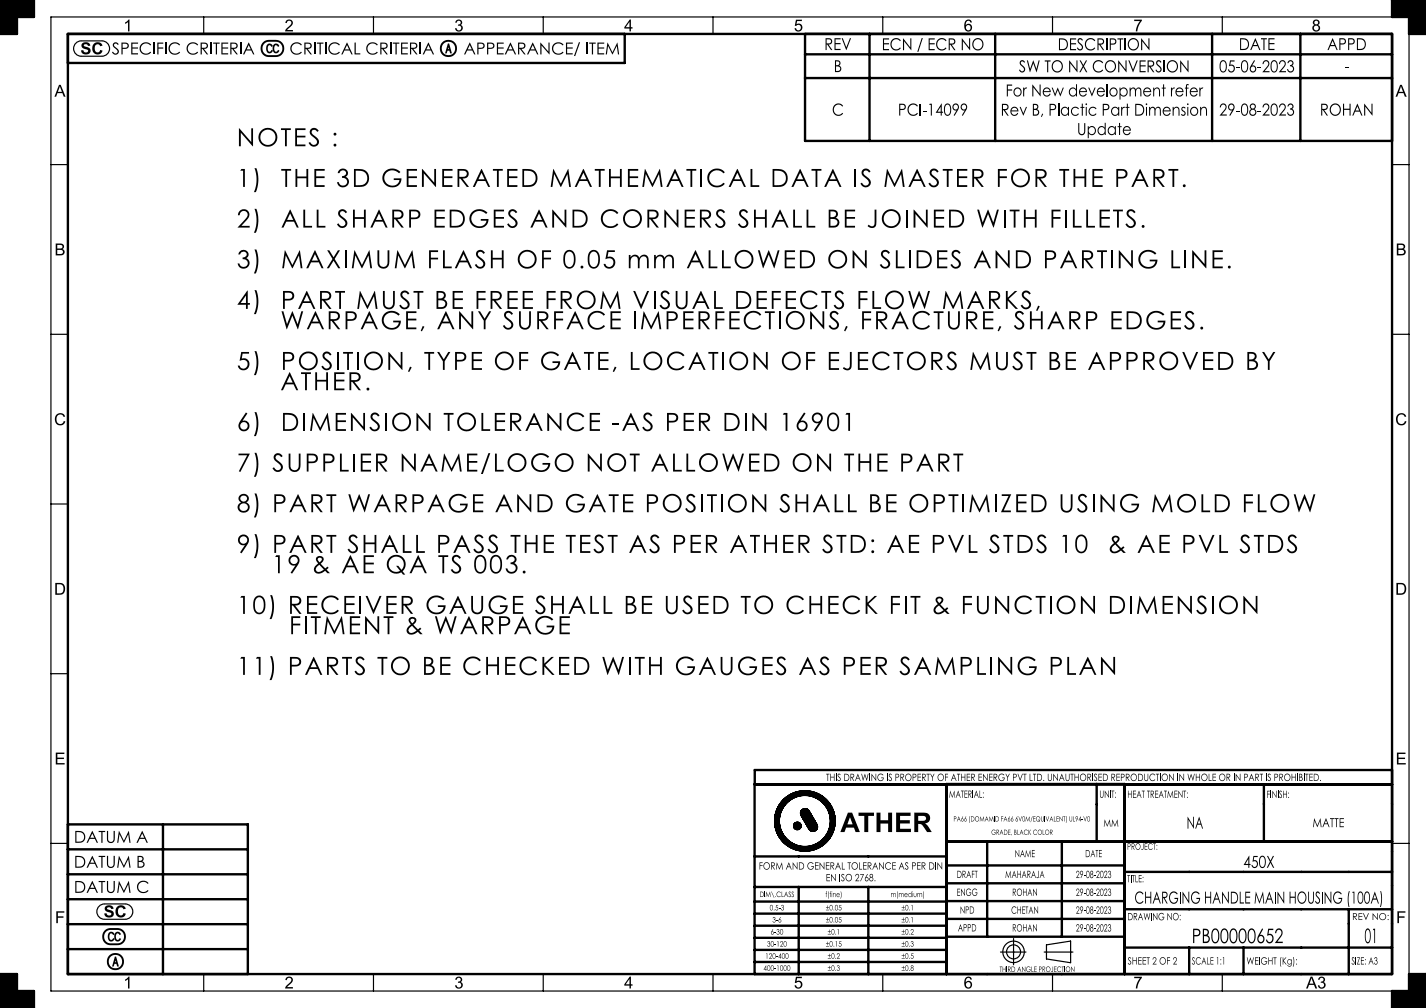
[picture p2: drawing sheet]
<svg xmlns="http://www.w3.org/2000/svg" width="420mm" height="297mm" viewBox="0 0 420 297" stroke-linecap="round" stroke-linejoin="round" font-family="sans-serif">
<g fill="none" stroke="#000" stroke-width=".35">
<path d="M0 10h5M0 9.9h5M0 9.8h5M0 9.7h5M0 9.6h5M0 9.5h5M0 9.4h5M0 9.3h5M0 9.2h5M0 9.1h5M0 9h5M0 8.9h5"/>
<path d="M0 8.8h5M0 8.7h5M0 8.6h5M0 8.5h5M0 8.4h5M0 8.3h5M0 8.2h5M0 8.1h5M0 8h5M0 7.9h5M0 7.8h5M0 7.7h5"/>
<path d="M0 7.6h5M0 7.5h5M0 7.4h5M0 7.3h5M0 7.2h5M0 7.1h5M0 7h5M0 6.9h5M0 6.8h5M0 6.7h5M0 6.6h5M0 6.5h5"/>
<path d="M0 6.4h5M0 6.3h5M0 6.2h5M0 6.1h5M0 6h5M0 5.9h5M0 5.8h5M0 5.7h5M0 5.6h5M0 5.5h5M0 5.4h5M0 5.3h5"/>
<path d="M0 5.2h5M0 5.1h5M0 5h5M0 4.9h10M0 4.8h10M0 4.7h10M0 4.6h10M0 4.5h10M0 4.4h10M0 4.3h10M0 4.2h10M0 4.1h10"/>
<path d="M0 4h10M0 3.9h10M0 3.8h10M0 3.7h10M0 3.6h10M0 3.5h10M0 3.4h10M0 3.3h10M0 3.2h10M0 3.1h10M0 3h10M0 2.9h10"/>
<path d="M0 2.8h10M0 2.7h10M0 2.6h10M0 2.5h10M0 2.4h10M0 2.3h10M0 2.2h10M0 2.1h10M0 2h10M0 1.9h10M0 1.8h10M0 1.7h10"/>
<path d="M0 1.6h10M0 1.5h10M0 1.4h10M0 1.3h10M0 1.2h10M0 1.1h10M0 1h10M0 .9h10M0 .8h10M0 .7h10M0 .6h10M0 .5h10"/>
<path d="M0 .4h10M0 .3h10M0 .2h10M0 .1h10M0 0h10M22.3 12.7l1-.6 .6-.1h6.1a2.26 2.26 0 0 1 2.3 2.3 2.26 2.26 0 0 1-2.3 2.3h-6.1a2.26 2.26 0 0 1-2-1.4 2.26 2.26 0 0 1 .4-2.5zM45.4 12.5v3.5M48.8 12.5v3.5M60 5v5M62.1 12.5v3.5M70.9 12.5v3.5M92.7 12.5v3.5"/>
<path d="M95.9 12.5v3.5M110 5v5M115.1 12.5v3.5M123.8 12.5v3.5M160 5v5M172.9 12.5v3.5M210 5v5M260 5v5M310 5v5M360 5v5M410 4.9h10M410 4.8h10"/>
<path d="M410 4.7h10M410 4.6h10M410 4.5h10M410 4.4h10M410 4.3h10M410 4.2h10M410 4.1h10M410 4h10M410 3.9h10M410 3.8h10M410 3.7h10M410 3.6h10"/>
<path d="M410 3.5h10M410 3.4h10M410 3.3h10M410 3.2h10M410 3.1h10M410 3h10M410 2.9h10M410 2.8h10M410 2.7h10M410 2.6h10M410 2.5h10M410 2.4h10"/>
<path d="M410 2.3h10M410 2.2h10M410 2.1h10M410 2h10M410 1.9h10M410 1.8h10M410 1.7h10M410 1.6h10M410 1.5h10M410 1.4h10M410 1.3h10M410 1.2h10"/>
<path d="M410 1.1h10M410 1h10M410 .9h10M410 .8h10M410 .7h10M410 .6h10M410 .5h10M410 .4h10M410 .3h10M410 .2h10M410 .1h10M410 0h10"/>
<path d="M415 10h5M415 9.9h5M415 9.8h5M415 9.7h5M415 9.6h5M415 9.5h5M415 9.4h5M415 9.3h5M415 9.2h5M415 9.1h5M415 9h5M415 8.9h5"/>
<path d="M415 8.8h5M415 8.7h5M415 8.6h5M415 8.5h5M415 8.4h5M415 8.3h5M415 8.2h5M415 8.1h5M415 8h5M415 7.9h5M415 7.8h5M415 7.7h5"/>
<path d="M415 7.6h5M415 7.5h5M415 7.4h5M415 7.3h5M415 7.2h5M415 7.1h5M415 7h5M415 6.9h5M415 6.8h5M415 6.7h5M415 6.6h5M415 6.5h5"/>
<path d="M415 6.4h5M415 6.3h5M415 6.2h5M415 6.1h5M415 6h5M415 5.9h5M415 5.8h5M415 5.7h5M415 5.6h5M415 5.5h5M415 5.4h5M415 5.3h5"/>
<path d="M415 5.2h5M415 5.1h5M415 5h5M415 5v287M420 5h-405v287h405M15 48.5h5M410 48.5h5M15 98.5h5M410 98.5h5M15 148.5h5M15 198.5h5M228.4 239.9h1.4"/>
<path d="M228.4 239.6h1.5M228.5 239.3h1.5M228.6 239h1.5M228.7 238.7h1.5M228.8 238.4h1.6M228.9 238.2h1.6M229.1 237.9h1.6M229.2 237.6h1.7M229.4 237.3h1.7M229.6 237h1.7M229.8 236.7h1.8M229.8 239.9l-1.5 .1"/>
<path d="M229.8 239.8l-1.4 .1M229.9 239.7l-1.5 .1M229.9 239.6l-1.5 .1M229.9 239.5l-1.5 .1M230 239.4l-1.5 .1M230 239.3l-1.5 .1M230 236.4h1.9M230 239.2l-1.5 .1M230.1 239.1l-1.5 .1M230.1 239.1h-1.5M230.2 238.9l-1.6 .1M230.2 236.2h1.9"/>
<path d="M230.2 238.8l-1.5 .1M230.2 238.8h-1.5M230.3 238.6l-1.6 .1M230.3 238.5l-1.5 .1M230.4 238.5h-1.6M230.4 235.9h2.1M230.4 238.3l-1.5 .1M230.5 238.2l-1.6 .1M230.6 238.1l-1.6 .1M230.6 238l-1.6 .1M230.7 238h-1.7M230.7 235.6h2.2"/>
<path d="M230.7 237.8l-1.6 .1M230.8 237.7l-1.7 .1M230.9 237.7h-1.7M230.9 237.5l-1.6 .1M231 237.4l-1.7 .1M231 235.3h2.4M231.1 237.4h-1.8M231.2 237.2l-1.8 .1M231.2 237.1l-1.7 .1M231.3 237.1h-1.8M231.4 235h2.6M231.4 236.9l-1.8 .1"/>
<path d="M231.5 236.9h-1.8M231.6 236.8h-1.9M231.7 236.6l-1.9 .1M231.7 234.7h3.1M231.8 236.6h-1.9M231.9 236.5h-2M232 236.3l-2 .1M232 234.5h3.6M232.1 236.3h-2M232.2 234.4h9.7M232.2 236.1l-2 .1M232.3 236l-2 .1"/>
<path d="M232.4 234.3h9.4M232.4 236h-2M232.5 234.2h9.1M232.6 234.2h9M232.6 235.8l-2.1 .1M232.7 234.1h8.7M232.7 235.8h-2.2M232.9 235.7h-2.3M232.9 234h8.4M233 233.9h8.1M233 235.5l-2.3 .1M233.1 233.9h7.9"/>
<path d="M233.2 235.5h-2.4M233.3 233.8h7.5M233.3 235.4h-2.4M233.5 233.7h7.1M233.6 235.2l-2.5 .1M233.7 233.6h6.7M233.7 235.2h-2.5M233.8 233.6h6.5M233.9 235.1h-2.6M234 233.5h6.1M234.2 234.9l-2.8 .1M234.2 233.4h5.7"/>
<path d="M234.4 234.9h-2.9M234.5 233.3h5.1M234.6 234.8h-3M234.7 233.3h4.8M235 233.2h4.1M235.1 234.7h-3.3M235.4 233.1h3.3M235.4 234.6h-3.5M235.8 239.6h2.9M235.8 239.7h3M235.8 239.5h2.9M235.8 239.5h2.8"/>
<path d="M235.8 239.8h3M235.8 239.4h2.8M235.8 239.3h2.7M235.8 239.9h3.1M235.8 239.2h2.7M235.8 240h3.1M235.8 239.2h2.6M235.9 239.1h2.5M235.9 239h2.5M235.9 233h2.3M235.9 238.9h2.4M236 238.9h2.3"/>
<path d="M236 238.8h2.2M236.1 238.7h2.1M236.1 234.4l-4 .1M236.1 238.7h2M236.2 238.6h1.8M236.3 238.5h1.6M236.3 233h1.5M236.4 238.4h1.4M236.6 238.4h1.1M236.9 238.3h.5M238 234.4l4 .1M238.3 238.9a1.36 1.36 0 0 0-1.9-.5 1.36 1.36 0 0 0-.5 1.9"/>
<path d="M238.3 238.9l2.3 4M238.5 234.5h3.6M238.7 234.6h3.5M239.1 234.7h3.2M239.3 234.7h3.1M239.5 234.8h3M239.7 234.9h2.9M239.9 234.9l2.8 .1M240.1 235h2.7M240.2 235.1h2.7M240.4 235.2h2.6M240.6 235.2l2.5 .1"/>
<path d="M240.7 235.3h2.4M240.8 235.4h2.4M240.9 235.5h2.4M241.1 235.5l2.3 .1M241.2 235.6h2.2M241.3 235.7h2.2M241.4 235.8h2.2M241.5 235.8l2.2 .1M241.6 235.9h2.1M241.7 236h2.1M241.8 236l2 .1M241.9 236.1l2 .1"/>
<path d="M242 236.2h1.9M242 236.3h2M242.1 236.3l2 .1M242.2 236.4h1.9M242.3 236.5h1.9M242.3 236.6h1.9M242.4 236.6l1.9 .1M242.5 236.7h1.8M242.6 236.8h1.8M242.6 236.9h1.9M242.7 236.9l1.8 .1M242.8 237h1.7"/>
<path d="M242.8 237.1h1.8M242.9 237.1l1.7 .1M243 237.2l1.7 .1M243 237.3h1.7M243.1 237.4h1.7M243.1 237.4l1.7 .1M243.2 237.5l1.7 .1M243.2 237.6h1.7M243.3 237.7h1.6M243.3 237.7l1.7 .1M243.4 237.8l1.6 .1M243.4 237.9h1.6"/>
<path d="M243.5 238h1.6M243.5 238l1.6 .1M243.6 238.1l1.6 .1M243.6 238.2h1.6M243.6 238.2l1.6 .1M243.7 238.3l1.6 .1M243.7 238.4h1.6M243.7 238.5h1.6M243.8 238.5l1.5 .1M243.8 238.6l1.6 .1M243.9 238.7h1.5M243.9 238.8h1.5"/>
<path d="M243.9 238.8l1.6 .1M244 238.9l1.5 .1M244 239h1.5M244 239.1h1.5M244.1 239.1l1.5 .1M244.1 239.2l1.5 .1M244.1 239.3h1.5M244.1 239.3l1.5 .1M244.2 239.4l1.5 .1M244.2 239.5l1.5 .1M244.2 239.6h1.5M244.2 239.6l1.5 .1"/>
<path d="M244.3 239.7l1.4 .1M244.3 239.8l1.4 .1M244.3 239.9h1.5M244.3 239.9l1.5 .1M15 248.5h5M228.1 241.9l1.4 .1M228.1 241.8h1.4M228.1 242l1.4 .1M228.1 242.1h1.4M228.1 242.1l1.5 .1M228.1 241.6h1.5M228.1 242.2l1.5 .1"/>
<path d="M228.1 242.3l1.5 .1M228.1 242.4h1.5M228.2 242.4l1.4 .1M228.2 241.3h1.4M228.2 242.5l1.4 .1M228.2 242.6l1.4 .1M228.2 242.7h1.4M228.2 242.7l1.4 .1M228.2 241h1.4M228.2 242.8l1.4 .1M228.2 242.9h1.4M228.2 243h1.4"/>
<path d="M228.2 243l1.4 .1M228.2 240.7h1.4M228.2 243.1l1.5 .1M228.2 243.2h1.5M228.2 243.3h1.5M228.3 243.3l1.4 .1M228.3 240.4h1.4M228.3 243.4l1.4 .1M228.3 243.5h1.4M228.3 243.5l1.4 .1M228.3 243.6l1.5 .1M228.3 240.1h1.5"/>
<path d="M228.3 243.7l1.5 .1M228.3 243.8h1.5M228.3 243.8l1.5 .1M228.4 243.9l1.4 .1M228.4 244h1.5M228.4 244.1h1.5M228.4 244.1l1.5 .1M228.4 244.2l1.5 .1M228.5 244.3h1.5M228.5 244.4h1.5M228.5 244.4l1.5 .1M228.5 244.5l1.5 .1"/>
<path d="M228.6 244.6h1.5M228.6 244.7h1.5M228.6 244.7l1.5 .1M228.6 244.8l1.6 .1M228.7 244.9h1.5M228.7 245h1.5M228.7 245l1.5 .1M228.7 245.1h1.6M228.8 245.2h1.5M228.8 245.2l1.5 .1M228.8 245.3l1.6 .1M228.9 245.4h1.5"/>
<path d="M228.9 245.5h1.6M228.9 245.5l1.6 .1M228.9 245.6l1.7 .1M229 245.7h1.6M229 245.8h1.6M229 245.8l1.7 .1M229.1 245.9l1.6 .1M229.1 246h1.7M229.2 246.1h1.6M229.2 246.1l1.7 .1M229.2 246.2h1.7M229.3 246.3h1.7"/>
<path d="M229.3 246.4h1.7M229.4 246.4l1.7 .1M229.4 246.5h1.8M229.5 246.6h1.7M229.5 246.7h1.8M229.5 241.7l-1.4 .1M229.5 246.7l1.8 .1M229.5 241.6l-1.4 .1M229.6 241.5l-1.5 .1M229.6 241.4l-1.5 .1M229.6 241.3l-1.5 .1M229.6 241.2l-1.4 .1"/>
<path d="M229.6 241.1l-1.4 .1M229.6 241l-1.4 .1M229.6 246.8h1.8M229.6 240.9l-1.4 .1M229.6 240.8l-1.4 .1M229.6 240.7l-1.4 .1M229.7 240.6l-1.5 .1M229.7 246.9h1.7M229.7 240.5l-1.5 .1M229.7 240.5h-1.5M229.7 246.9l1.8 .1M229.7 240.3l-1.4 .1"/>
<path d="M229.7 240.2l-1.4 .1M229.7 247l1.9 .1M229.7 240.2h-1.4M229.8 240l-1.5 .1M229.8 247.1h1.9M229.9 247.2h1.8M229.9 247.2l1.9 .1M230 247.3h1.9M230 247.4h2M230.1 247.5h1.9M230.1 247.5l2 .1M230.2 247.6h2"/>
<path d="M230.3 247.7h2M230.3 247.8h2.1M230.4 247.8l2.1 .1M230.5 247.9h2.1M230.5 248h2.2M230.6 248.1h2.2M230.7 248.1l2.2 .1M230.7 248.2h2.3M230.8 248.3h2.4M230.9 248.4h2.3M231 248.4l2.4 .1M231.1 248.5h2.4"/>
<path d="M231.1 248.6h2.6M231.2 248.7h2.6M231.3 248.7h2.7M231.4 248.8h2.8M231.5 248.9h2.8M231.6 248.9l2.9 .1M231.7 249h3M231.8 249.1h3.2M231.9 249.2h3.3M232 249.2l3.5 .1M232.1 249.3h3.9M232.2 249.4h9.7"/>
<path d="M232.3 249.5h9.5M232.4 249.5h9.3M232.5 249.6h9.1M232.7 249.7h8.7M232.8 249.8h8.5M232.9 249.8h8.3M233.1 249.9h7.9M233.3 250h7.5M233.5 250.1h7.2M233.6 250.1h7M233.7 243.4h2.3M233.7 243.3h2.3"/>
<path d="M233.7 243.5h2.3M233.7 243.2h2.3M233.8 243.6h2.1M233.8 243.1h2.1M233.8 250.2h6.6M233.8 243.7h2.1M233.8 243h2.1M233.8 243.8h2.1M233.8 242.9h2.1M233.9 243.9h1.9M233.9 242.8h1.9M233.9 244h1.9"/>
<path d="M233.9 242.7h1.9M234 250.3h6.1M234 244.1h1.7M234 242.6h1.7M234.1 244.2h1.5M234.1 242.5h1.5M234.2 244.2h1.3M234.2 250.4h5.7M234.2 244.3h1.3M234.2 242.4h1.3M234.3 250.4h5.5M234.4 244.4h.9"/>
<path d="M234.4 242.3h.9M234.6 250.5h4.9M234.7 244.5h.3M234.7 242.3h.3M235 250.6h4.2M235.1 250.6h3.9M235.6 250.7h2.9M235.9 240.1h3.1M235.9 240.2h3.1M235.9 240.3h3.2M235.9 240.3l2.4 4M236 240.3h3.1"/>
<path d="M236 240.4h3.2M236.1 240.5h3.1M236.1 240.6h3.1M236.1 240.6h3.2M236.2 240.7h3.1M236.2 250.8h1.7M236.2 240.8h3.2M236.3 240.9h3.1M236.3 240.9h3.2M236.3 241h3.2M236.4 241.1h3.2M236.5 241.2h3.1"/>
<path d="M236.5 241.3h3.2M236.6 241.4h3.1M236.6 241.4h3.2M236.6 241.5h3.2M236.7 241.6h3.2M236.7 241.7h3.2M236.8 241.7h3.1M236.8 241.8h3.2M236.9 241.9h3.1M236.9 242h3.1M236.9 242h3.2M237 242.1h3.1"/>
<path d="M237 242.2h3.2M237.1 242.3h3.1M237.1 242.3h3.2M237.2 242.4h3.1M237.2 242.5h3.2M237.3 242.5h3.1M237.3 242.6h3.1M237.3 242.7h3.2M237.4 242.8h3.1M237.4 242.8h3.2M237.4 242.9h3.2M237.5 243h3.2"/>
<path d="M237.5 243.1h3.2M237.6 243.1h3.1M237.6 243.2h3.1M237.7 243.3h3.1M237.7 243.4h3.1M237.8 243.5h3M237.8 243.6h3M237.9 243.6h2.9M237.9 243.7h2.9M238 243.8h2.8M238 243.9h2.8M238.1 243.9h2.7"/>
<path d="M238.1 244h2.6M238.1 244.1h2.6M238.2 244.2h2.5M238.2 244.2h2.4M238.3 244.3h2.3M238.3 244.4h2.3M238.4 244.5h2.1M238.4 244.5h2M238.5 244.6h1.9M238.6 244.7h1.7M238.7 244.7h1.5M238.8 244.8h1.2"/>
<path d="M238.9 249.2h3.3M238.9 244.9h1M239.3 245h.3M239.8 248.9h2.8M240.3 248.7h2.6M240.6 242.9a1.36 1.36 0 0 1-.5 1.9 1.36 1.36 0 0 1-1.8-.5M240.9 248.4h2.3M241.3 248.1h2.2M241.7 247.8h2.1M242 249.3h-3.9M242.1 247.5h1.9M242.2 249.2l-3.6 .1"/>
<path d="M242.3 249.1h-3.2M242.4 247.2h1.8M242.5 249h-3.1M242.6 248.9l-3 .1M242.7 246.9h1.8M242.7 248.8h-2.8M242.8 248.7h-2.7M242.9 246.7h1.7M243 248.6h-2.6M243.1 248.5h-2.5M243.1 246.4h1.7M243.2 248.4l-2.5 .1"/>
<path d="M243.3 248.3h-2.4M243.3 246.1h1.6M243.4 248.2h-2.3M243.5 248.1l-2.3 .1M243.5 245.8h1.6M243.6 248h-2.2M243.7 245.5h1.5M243.7 247.9h-2.2M243.7 247.8l-2.1 .1M243.8 245.2h1.6M243.8 247.7h-2M243.9 245h1.5"/>
<path d="M243.9 247.6h-2M244 247.5l-2 .1M244 244.7h1.5M244.1 247.4h-2M244.1 244.4h1.5M244.2 247.3h-2M244.2 247.2l-1.9 .1M244.2 244.1h1.5M244.3 247.1h-1.9M244.3 243.8h1.5M244.3 240l1.5 .1M244.4 240.1h1.4"/>
<path d="M244.4 240.2h1.4M244.4 247l-1.9 .1M244.4 240.2l1.4 .1M244.4 243.5h1.4M244.4 240.3l1.5 .1M244.4 240.4h1.5M244.4 246.9l-1.8 .1M244.4 240.5h1.5M244.4 243.3h1.5M244.5 240.5l1.4 .1M244.5 240.6l1.4 .1M244.5 240.7h1.4"/>
<path d="M244.5 240.7l1.4 .1M244.5 243h1.4M244.5 240.8l1.4 .1M244.5 240.9l1.4 .1M244.5 246.8h-1.8M244.5 241h1.4M244.5 241l1.4 .1M244.5 242.7h1.4M244.5 241.1l1.5 .1M244.5 241.2l1.5 .1M244.6 241.3h1.4M244.6 241.3l1.4 .1"/>
<path d="M244.6 242.4h1.4M244.6 241.4l1.4 .1M244.6 241.5l1.4 .1M244.6 241.6h1.4M244.6 241.6l1.4 .1M244.6 246.7l-1.8 .1M244.6 242.1h1.4M244.6 241.7l1.4 .1M244.6 241.8h1.4M244.6 246.6h-1.7M244.7 246.5h-1.7M244.8 246.4l-1.8 .1"/>
<path d="M244.8 246.3h-1.7M244.9 246.2h-1.7M244.9 246.1l-1.7 .1M245 246h-1.7M245 245.9l-1.6 .1M245.1 245.8l-1.7 .1M245.1 245.7h-1.6M245.2 245.6l-1.6 .1M245.2 245.5l-1.6 .1M245.3 245.4h-1.6M245.3 245.3l-1.6 .1M245.3 245.2l-1.5 .1"/>
<path d="M245.4 245.1h-1.6M245.4 245l-1.5 .1M245.5 244.9h-1.6M245.5 244.8l-1.5 .1M245.5 244.7l-1.5 .1M245.6 244.6h-1.5M245.6 244.5l-1.5 .1M245.6 244.4l-1.5 .1M245.7 244.3h-1.5M245.7 244.2l-1.5 .1M245.7 244.1l-1.5 .1M245.7 244h-1.4"/>
<path d="M245.8 243.9l-1.5 .1M245.8 243.8l-1.5 .1M245.8 243.7l-1.5 .1M245.8 243.6l-1.4 .1M245.8 243.5l-1.4 .1M245.9 243.4l-1.5 .1M245.9 243.3l-1.5 .1M245.9 243.2h-1.4M245.9 243.1l-1.4 .1M245.9 243l-1.4 .1M245.9 242.9h-1.4M245.9 242.8l-1.4 .1"/>
<path d="M245.9 242.7l-1.4 .1M246 242.6l-1.5 .1M246 242.5l-1.5 .1M246 242.4l-1.4 .1M246 242.3l-1.4 .1M246 242.2l-1.4 .1M246 242.1l-1.4 .1M246 242l-1.4 .1M246 241.9l-1.4 .1M410 248.5h5M29.2 267l1-.6 .6-.1h6.1a2.26 2.26 0 0 1 2.2 2.3 2.26 2.26 0 0 1-2.2 2.3h-6.1a2.26 2.26 0 0 1-2.1-1.4 2.26 2.26 0 0 1 .5-2.5zM298.5 276.5v7.8"/>
<path d="M0 296.9h10M0 296.8h10M0 296.7h10M0 296.6h10M0 296.5h10M0 296.4h10M0 296.3h10M0 296.2h10M0 296.1h10M0 296h10M0 295.9h10M0 295.8h10"/>
<path d="M0 295.7h10M0 295.6h10M0 295.5h10M0 295.4h10M0 295.3h10M0 295.2h10M0 295.1h10M0 295h10M0 294.9h10M0 294.8h10M0 294.7h10M0 294.6h10"/>
<path d="M0 294.5h10M0 294.4h10M0 294.3h10M0 294.2h10M0 294.1h10M0 294h10M0 293.9h10M0 293.8h10M0 293.7h10M0 293.6h10M0 293.5h10M0 293.4h10"/>
<path d="M0 293.3h10M0 293.2h10M0 293.1h10M0 293h10M0 292.9h10M0 292.8h10M0 292.7h10M0 292.6h10M0 292.5h10M0 292.4h10M0 292.3h10M0 292.2h10"/>
<path d="M0 292.1h10M0 292h10M0 291.9h5M0 291.8h5M0 291.7h5M0 291.6h5M0 291.5h5M0 291.4h5M0 291.3h5M0 291.2h5M0 291.1h5M0 291h5"/>
<path d="M0 290.9h5M0 290.8h5M0 290.7h5M0 290.6h5M0 290.5h5M0 290.4h5M0 290.3h5M0 290.2h5M0 290.1h5M0 290h5M0 289.9h5M0 289.8h5"/>
<path d="M0 289.7h5M0 289.6h5M0 289.5h5M0 289.4h5M0 289.3h5M0 289.2h5M0 289.1h5M0 289h5M0 288.9h5M0 288.8h5M0 288.7h5M0 288.6h5"/>
<path d="M0 288.5h5M0 288.4h5M0 288.3h5M0 288.2h5M0 288.1h5M0 288h5M0 287.9h5M0 287.8h5M0 287.7h5M0 287.6h5M0 287.5h5M0 287.4h5"/>
<path d="M0 287.3h5M0 287.2h5M0 287.1h5M0 287h5M0 297h10M60 287v5M110 287v5M160 287v5M210 287v5M260 287v5M294.7 280.5h7.5M307.5 280.5h8.5"/>
<path d="M310 287v5M315.3 283.7v-6.4l-7.1 1.1v4.1l7.1 1.2M360 287v5M410 296.9h10M410 296.8h10M410 296.7h10M410 296.6h10M410 296.5h10M410 296.4h10M410 296.3h10M410 296.2h10M410 296.1h10"/>
<path d="M410 296h10M410 295.9h10M410 295.8h10M410 295.7h10M410 295.6h10M410 295.5h10M410 295.4h10M410 295.3h10M410 295.2h10M410 295.1h10M410 295h10M410 294.9h10"/>
<path d="M410 294.8h10M410 294.7h10M410 294.6h10M410 294.5h10M410 294.4h10M410 294.3h10M410 294.2h10M410 294.1h10M410 294h10M410 293.9h10M410 293.8h10M410 293.7h10"/>
<path d="M410 293.6h10M410 293.5h10M410 293.4h10M410 293.3h10M410 293.2h10M410 293.1h10M410 293h10M410 292.9h10M410 292.8h10M410 292.7h10M410 292.6h10M410 292.5h10"/>
<path d="M410 292.4h10M410 292.3h10M410 292.2h10M410 292.1h10M410 297h10M415 291.9h5M415 291.8h5M415 291.7h5M415 291.6h5M415 291.5h5M415 291.4h5M415 291.3h5"/>
<path d="M415 291.2h5M415 291.1h5M415 291h5M415 290.9h5M415 290.8h5M415 290.7h5M415 290.6h5M415 290.5h5M415 290.4h5M415 290.3h5M415 290.2h5M415 290.1h5"/>
<path d="M415 290h5M415 289.9h5M415 289.8h5M415 289.7h5M415 289.6h5M415 289.5h5M415 289.4h5M415 289.3h5M415 289.2h5M415 289.1h5M415 289h5M415 288.9h5"/>
<path d="M415 288.8h5M415 288.7h5M415 288.6h5M415 288.5h5M415 288.4h5M415 288.3h5M415 288.2h5M415 288.1h5M415 288h5M415 287.9h5M415 287.8h5M415 287.7h5"/>
<path d="M415 287.6h5M415 287.5h5M415 287.4h5M415 287.3h5M415 287.2h5M415 287.1h5M415 287h5"/>
<circle cx="234.8" cy="243.4" r="1.11"/>
<circle cx="237.1" cy="241.9" r="8.9"/>
<circle cx="237.1" cy="241.9" r="7.5"/>
<circle cx="298.5" cy="280.5" r="3.2"/>
<circle cx="298.5" cy="280.5" r="2.06"/>
</g>
<g fill="#000">
<path d="M24.3 12.7a1.43 1.43 0 0 1 2.3 .8h-.7a.57 .57 0 0 0-.6-.5 .57 .57 0 0 0-.5 .6 2.04 2.04 0 0 1 1.9 1.4 1.46 1.46 0 0 1-1.5 1.1 1.46 1.46 0 0 1-1.4-1.2l.7-.1a.69 .69 0 0 0 .7 .7 .69 .69 0 0 0 .7-.7 2.27 2.27 0 0 1-1.9-1.4z" fill-rule="evenodd"/>
<path d="M27.6 12.9a1.55 1.55 0 0 1 2.6 .6l-.7 .1a.86 .86 0 0 0-1.1-.5 .86 .86 0 0 0-.5 1.1 .86 .86 0 0 0 .5 1.2 .86 .86 0 0 0 1.1-.7l.7 .2a1.64 1.64 0 0 1-2.3 1 1.64 1.64 0 0 1-.6-2.4z" fill-rule="evenodd"/>
<path d="M33.4 12.7l.7-.2 .4 .1 .5 .4-.3 .2a.59 .59 0 0 0-.6-.3 .59 .59 0 0 0-.5 .4l.2 .4a1.53 1.53 0 0 1 .9 2.1 1.09 1.09 0 0 1-1.7-.4l.3-.2a.69 .69 0 0 0 .7 .6 .69 .69 0 0 0 .7-.6l-1.5-1.6z" fill-rule="evenodd"/>
<path d="M35.8 12.5h.7a1 1 0 0 1 1.4 .8 1 1 0 0 1-1.1 1.1h-.7v1.6h-.3zM36.1 12.9v1.2h.6a.64 .64 0 0 0 .9-.6 .64 .64 0 0 0-.9-.6z" fill-rule="evenodd"/>
<path d="M38.7 12.5h2v.4h-1.7v1.1h1.6v.3h-1.6v1.4h1.6v.3h-1.9z" fill-rule="evenodd"/>
<path d="M41.6 13a1.97 1.97 0 0 1 2.9 .2l-.3 .2a1.54 1.54 0 0 0-2.2-.2 1.54 1.54 0 0 0 0 2.3 1.54 1.54 0 0 0 2.2-.3l.3 .2a1.9 1.9 0 0 1-2.7 .3 1.9 1.9 0 0 1-.2-2.7z" fill-rule="evenodd"/>
<path d="M46.3 12.5h1.8v.4h-1.4v1.1h1.4v.3h-1.4v1.7h-.4z" fill-rule="evenodd"/>
<path d="M50.2 13a1.97 1.97 0 0 1 2.9 .2l-.3 .2a1.54 1.54 0 0 0-2.3-.2 1.54 1.54 0 0 0 0 2.3 1.54 1.54 0 0 0 2.3-.3l.3 .2a1.9 1.9 0 0 1-2.8 .3 1.9 1.9 0 0 1-.1-2.7z" fill-rule="evenodd"/>
<path d="M55.5 13a1.97 1.97 0 0 1 2.9 .2l-.3 .2a1.54 1.54 0 0 0-2.3-.2 1.54 1.54 0 0 0 0 2.3 1.54 1.54 0 0 0 2.3-.3l.3 .2a1.9 1.9 0 0 1-2.8 .3 1.9 1.9 0 0 1-.1-2.7z" fill-rule="evenodd"/>
<path d="M59.1 12.5h.7a1.01 1.01 0 0 1 1.5 .8 1.01 1.01 0 0 1-1.2 1.1l1.2 1.6h-.4l-1.3-1.6h-.2v1.6h-.3zM59.4 12.9v1.2h.6a.64 .64 0 0 0 .9-.6 .64 .64 0 0 0-.8-.6z" fill-rule="evenodd"/>
<path d="M62.8 12.5h1.9v.4h-.8v3.1h-.3v-3.1h-.8z" fill-rule="evenodd"/>
<path d="M65.2 12.5h2v.4h-1.6v1.1h1.6v.3h-1.6v1.4h1.6v.3h-2z" fill-rule="evenodd"/>
<path d="M67.8 12.5h.7a1.01 1.01 0 0 1 1.5 .8 1.01 1.01 0 0 1-1.2 1.1l1.3 1.6h-.5l-1.2-1.6h-.2v1.6h-.4zM68.2 12.9v1.2h.6a.64 .64 0 0 0 .9-.6 .64 .64 0 0 0-.9-.6z" fill-rule="evenodd"/>
<path d="M73.2 12.5l1.7 3.5h-.3l-.6-1.1h-1.5l-.5 1.1h-.4zM73.3 13.3l-.6 1.3h1.2z" fill-rule="evenodd"/>
<path d="M77.5 12.5l.9-.6 .8-.2a5.7 5.7 0 0 1 3.2 .3 2.55 2.55 0 0 1 1.3 2.9 2.55 2.55 0 0 1-2.5 1.9h-2a2.53 2.53 0 0 1-2.3-1.6 2.53 2.53 0 0 1 .6-2.7zM77.9 12.9a1.99 1.99 0 0 0-.5 2.1 1.99 1.99 0 0 0 1.8 1.3h2a1.98 1.98 0 0 0 2-2 1.98 1.98 0 0 0-2-2h-2.4zM78.7 13.1l.5-.3a1.02 1.02 0 0 1 1.2 .7l-.4 .3-.6-.5a1.18 1.18 0 0 0 0 2l.6-.6 .4 .3a1.08 1.08 0 0 1-1.4 .7 1.08 1.08 0 0 1-.6-1.4zM80.6 13.1l.5-.3a1 1 0 0 1 1.2 .7l-.4 .3-.6-.5a1.17 1.17 0 0 0 0 2l.6-.6 .4 .3a1.08 1.08 0 0 1-1.4 .7 1.08 1.08 0 0 1-.6-1.4z" fill-rule="evenodd"/>
<path d="M86 13a1.97 1.97 0 0 1 2.9 .2l-.3 .2a1.54 1.54 0 0 0-2.2-.2 1.54 1.54 0 0 0 0 2.3 1.54 1.54 0 0 0 2.2-.3l.3 .2a1.9 1.9 0 0 1-2.7 .3 1.9 1.9 0 0 1-.2-2.7z" fill-rule="evenodd"/>
<path d="M89.6 12.5h.7a1.01 1.01 0 0 1 1.5 .8 1.01 1.01 0 0 1-1.2 1.1l1.3 1.6h-.5l-1.2-1.6h-.2v1.6h-.4zM90 12.9v1.2h.6a.64 .64 0 0 0 .9-.6 .64 .64 0 0 0-.9-.6z" fill-rule="evenodd"/>
<path d="M93.3 12.5h2v.4h-.8v3.1h-.4v-3.1h-.8z" fill-rule="evenodd"/>
<path d="M97.2 13a1.97 1.97 0 0 1 2.9 .2l-.3 .2a1.54 1.54 0 0 0-2.2-.2 1.54 1.54 0 0 0 0 2.3 1.54 1.54 0 0 0 2.2-.3l.3 .2a1.9 1.9 0 0 1-2.7 .3 1.9 1.9 0 0 1-.2-2.7z" fill-rule="evenodd"/>
<path d="M102.2 12.5l1.7 3.5h-.4l-.5-1.1h-1.6l-.5 1.1h-.4zM102.2 13.3l-.6 1.3h1.2z" fill-rule="evenodd"/>
<path d="M104.4 12.5h.4v3.2h1.3v.3h-1.7z" fill-rule="evenodd"/>
<path d="M108.4 13a1.97 1.97 0 0 1 2.9 .2l-.3 .2a1.54 1.54 0 0 0-2.3-.2 1.54 1.54 0 0 0 0 2.3 1.54 1.54 0 0 0 2.3-.3l.3 .2a1.9 1.9 0 0 1-2.8 .3 1.9 1.9 0 0 1-.1-2.7z" fill-rule="evenodd"/>
<path d="M112 12.5h.7a1.01 1.01 0 0 1 1.5 .8 1.01 1.01 0 0 1-1.2 1.1l1.2 1.6h-.4l-1.2-1.6h-.2v1.6h-.4zM112.4 12.9v1.2h.6a.64 .64 0 0 0 .8-.6 .64 .64 0 0 0-.8-.6z" fill-rule="evenodd"/>
<path d="M115.7 12.5h1.9v.4h-.8v3.1h-.3v-3.1h-.8z" fill-rule="evenodd"/>
<path d="M118.1 12.5h2v.4h-1.6v1.1h1.6v.3h-1.6v1.4h1.6v.3h-2z" fill-rule="evenodd"/>
<path d="M120.8 12.5h.6a1.01 1.01 0 0 1 1.5 .8 1.01 1.01 0 0 1-1.2 1.1l1.3 1.6h-.4l-1.3-1.6h-.2v1.6h-.3zM121.1 12.9v1.2h.6a.64 .64 0 0 0 .9-.6 .64 .64 0 0 0-.9-.6z" fill-rule="evenodd"/>
<path d="M126.1 12.5l1.8 3.5h-.4l-.6-1.1h-1.5l-.5 1.1h-.4zM126.2 13.3l-.6 1.3h1.2z" fill-rule="evenodd"/>
<path d="M129.5 14.3a2.55 2.55 0 0 1 5.1 0 2.55 2.55 0 0 1-5.1 0zM130.1 14.3a2 2 0 0 0 4 0 2 2 0 0 0-4 0zM131.9 12.8h.4l.8 2.9h-.5l-.2-.8h-.6l-.2 .8h-.5zM132.1 13.9l-.2 .6h.3z" fill-rule="evenodd"/>
<path d="M138.3 12.5l1.7 3.5h-.3l-.6-1.1h-1.5l-.5 1.1h-.4zM138.4 13.3l-.6 1.3h1.2z" fill-rule="evenodd"/>
<path d="M140.6 12.5h.7a1 1 0 0 1 1.4 .8 1 1 0 0 1-1.1 1.1h-.7v1.6h-.3zM140.9 12.9v1.2h.6a.64 .64 0 0 0 .9-.6 .64 .64 0 0 0-.9-.6z" fill-rule="evenodd"/>
<path d="M143.5 12.5h.7a1 1 0 0 1 1.4 .8 1 1 0 0 1-1.2 1.1h-.6v1.6h-.3zM143.8 12.9v1.2h.6a.64 .64 0 0 0 .9-.6 .64 .64 0 0 0-.9-.6z" fill-rule="evenodd"/>
<path d="M146.3 12.5h2.1v.4h-1.7v1.1h1.6v.3h-1.6v1.4h1.6v.3h-2z" fill-rule="evenodd"/>
<path d="M150.3 12.5l1.7 3.5h-.4l-.5-1.1h-1.5l-.6 1.1h-.4zM150.3 13.3l-.6 1.3h1.2z" fill-rule="evenodd"/>
<path d="M152.6 12.5h.7a1.01 1.01 0 0 1 1.5 .8 1.01 1.01 0 0 1-1.2 1.1l1.2 1.6h-.4l-1.3-1.6h-.2v1.6h-.3zM152.9 12.9v1.2h.6a.64 .64 0 0 0 .9-.6 .64 .64 0 0 0-.9-.6z" fill-rule="evenodd"/>
<path d="M156.9 12.5l1.7 3.5h-.4l-.5-1.1h-1.6l-.5 1.1h-.4zM156.9 13.3l-.6 1.3h1.2z" fill-rule="evenodd"/>
<path d="M159.1 12.5l2.4 2.7v-2.7h.4v3.5l-2.4-2.6v2.6h-.4z" fill-rule="evenodd"/>
<path d="M163.1 13a1.97 1.97 0 0 1 2.9 .2l-.3 .2a1.54 1.54 0 0 0-2.3-.2 1.54 1.54 0 0 0 0 2.3 1.54 1.54 0 0 0 2.3-.3l.3 .2a1.9 1.9 0 0 1-2.8 .3 1.9 1.9 0 0 1-.1-2.7z" fill-rule="evenodd"/>
<path d="M166.7 12.5h2v.4h-1.7v1.1h1.7v.3h-1.7v1.4h1.7v.3h-2z" fill-rule="evenodd"/>
<path d="M170.5 12.5h.4l-1.5 4h-.4z" fill-rule="evenodd"/>
<path d="M173.5 12.5h2v.4h-.8v3.1h-.4v-3.1h-.8z" fill-rule="evenodd"/>
<path d="M176 12.5h2v.4h-1.7v1.1h1.7v.3h-1.7v1.4h1.7v.3h-2z" fill-rule="evenodd"/>
<path d="M178.9 12.5l1.5 2.9 1.5-2.9 .5 3.5h-.4l-.3-2.5-1.4 2.5-1.2-2.5-.4 2.5h-.3z" fill-rule="evenodd"/>
<path d="M30.8 274.2l1-.6 .8-.2a5.7 5.7 0 0 1 3.1 .3 2.55 2.55 0 0 1 1.3 2.9 2.55 2.55 0 0 1-2.4 1.9h-2a2.53 2.53 0 0 1-2.4-1.6 2.53 2.53 0 0 1 .6-2.7zM31.2 274.6a1.99 1.99 0 0 0-.4 2.1 1.99 1.99 0 0 0 1.8 1.3h2a1.98 1.98 0 0 0 1.9-2 1.98 1.98 0 0 0-1.9-2h-2.4zM32.1 274.8l.4-.3a1.02 1.02 0 0 1 1.2 .7l-.4 .3-.6-.5a1.18 1.18 0 0 0 0 1.9l.7-.5 .4 .3a1.08 1.08 0 0 1-1.4 .7 1.08 1.08 0 0 1-.7-1.4zM34 274.8l.4-.3a1 1 0 0 1 1.2 .7l-.3 .3-.7-.5a1.17 1.17 0 0 0 0 1.9l.7-.5 .4 .3a1.08 1.08 0 0 1-1.4 .7 1.08 1.08 0 0 1-.7-1.4z" fill-rule="evenodd"/>
</g>
<g fill="none" stroke="#000" stroke-width=".7">
<path d="M0 0h10v5h-5v5h-5zM20 10h390v277h-390zM184 10v8.6h-164M237.1 10v31.5h172.9M237.1 16h172.9M256.1 10v31.5M293.1 10v31.5M357 10v31.5M383 10v31.5M410 0h10v10h-5v-5h-5zM237.1 23h172.9M278.7 231.1h-56.5v55.9"/>
<path d="M323 231v17M372.3 231.2v16.7M410 226.9h-187.7v4.3h187.7M20 242.9h53v44.1M20 250.2h53M20 257.6h53M48 242.9v44.1M222.2 252.3h56.5M278.7 248h52.5M278.7 255h52.5M290.7 248v28M312.7 248v28"/>
<path d="M331.2 247.9h78.8M331.2 256.9h78.8M20 265h53M20 272.3h53M20 279.7h53M222.2 261.3h56.5M222.2 265.6h56.5M222.2 269.2h56.5M222.2 272.8h56.5M222.2 276.3h56.5M222.2 279.9h56.5M235.2 261.3v25.7"/>
<path d="M255.8 261.3v25.7M278.7 260.3h52.5M278.7 265.5h52.5M278.7 270.8h52.5M278.7 276h52.5M331.2 267.9h78.8M331.2 279.2h78.8M350.3 279.2v7.8M366.3 279.2v7.8M397.2 267.9v19.1M0 287h5v5h5v5h-10zM222.2 283.4h56.5"/>
<path d="M331.2 287v-56h-52.5v56M410 292h5v-5h5v10h-10z"/>
</g>
<text font-size="8" x="247.5" y="245.2">ATHER</text>
<g font-size="7.9">
<text x="69.7" y="55.1">1) THE 3D GENERATED MATHEMATICAL DATA IS MASTER FOR THE PART.</text>
<text x="69.7" y="67.1">2) ALL SHARP EDGES AND CORNERS SHALL BE JOINED WITH FILLETS.</text>
<text x="69.7" y="79">3) MAXIMUM FLASH OF 0.05 mm ALLOWED ON SLIDES AND PARTING LINE.</text>
<text x="69.7" y="91">4) PART MUST BE FREE FROM VISUAL DEFECTS FLOW MARKS,</text>
<text x="69.7" y="109">5) POSITION, TYPE OF GATE, LOCATION OF EJECTORS MUST BE APPROVED BY</text>
<text x="69.7" y="127">6) DIMENSION TOLERANCE -AS PER DIN 16901</text>
<text x="69.7" y="138.9">7) SUPPLIER NAME/LOGO NOT ALLOWED ON THE PART</text>
<text x="69.7" y="150.9">8) PART WARPAGE AND GATE POSITION SHALL BE OPTIMIZED USING MOLD FLOW</text>
<text x="69.7" y="162.9">9) PART SHALL PASS THE TEST AS PER ATHER STD: AE PVL STDS 10 &amp; AE PVL STDS</text>
<text x="69.7" y="180.9">10) RECEIVER GAUGE SHALL BE USED TO CHECK FIT &amp; FUNCTION DIMENSION</text>
<text x="69.7" y="198.8">11) PARTS TO BE CHECKED WITH GAUGES AS PER SAMPLING PLAN</text>
</g>
<g font-size="7.8">
<text x="69.7" y="43.1">NOTES :</text>
<text x="81.3" y="97">WARPAGE, ANY SURFACE IMPERFECTIONS, FRACTURE, SHARP EDGES.</text>
<text x="79.1" y="168.9">19 &amp; AE QA TS 003.</text>
<text x="83.6" y="186.9">FITMENT &amp; WARPAGE</text>
</g>
<text font-size="7.6" x="81.5" y="115">ATHER.</text>
<g font-size="5.9">
<text x="351" y="277.9">PB00000652</text>
<text x="401.9" y="277.9">01</text>
</g>
<text font-size="5.3" x="31.2" y="285.1">Ⓐ</text>
<g font-size="4.9">
<text x="36.3" y="9.3">1</text>
<text x="83.8" y="9.3">2</text>
<text x="133.8" y="9.3">3</text>
<text x="183.8" y="9.3">4</text>
<text x="233.8" y="9.3">5</text>
<text x="283.8" y="9.3">6</text>
<text x="333.8" y="9.3">7</text>
<text x="386.3" y="9.3">8</text>
<text x="242.8" y="14.8">REV</text>
<text x="259.7" y="14.8">ECN / ECR NO</text>
<text x="311.5" y="14.8">DESCRIPTION</text>
<text x="364.9" y="14.8">DATE</text>
<text x="390.9" y="14.8">APPD</text>
<text x="245.5" y="21.2">B</text>
<text x="300.1" y="21.3">SW TO NX CONVERSION</text>
<text x="359.1" y="21.3">05-06-2023</text>
<text x="396" y="21.2">-</text>
<text x="16" y="28.5">A</text>
<text x="296.2" y="28.4">For New development refer</text>
<text x="411" y="28.5">A</text>
<text x="245" y="34.1">C</text>
<text x="264.5" y="34.1">PCI-14099</text>
<text x="294.7" y="34.1">Rev B, Plactic Part Dimension</text>
<text x="359.1" y="34.1">29-08-2023</text>
<text x="388.7" y="34.1">ROHAN</text>
<text x="317.2" y="39.8">Update</text>
<text x="16" y="75.2">B</text>
<text x="411" y="75.2">B</text>
<text x="15.9" y="125.3">C</text>
<text x="410.9" y="125.3">C</text>
<text x="15.9" y="175.3">D</text>
<text x="410.9" y="175.3">D</text>
<text x="16" y="225.3">E</text>
<text x="411" y="225.3">E</text>
<text x="349.5" y="244.2">NA</text>
<text x="21.7" y="248.3">DATUM A</text>
<text x="21.7" y="255.7">DATUM B</text>
<text x="366.2" y="255.7">450X</text>
<text x="21.7" y="263.1">DATUM C</text>
<text x="334.1" y="266.2">CHARGING HANDLE MAIN HOUSING (100A)</text>
<text x="16.2" y="272">F</text>
<text x="30.5" y="270.3">SC</text>
<text x="411.2" y="272">F</text>
<text x="36.3" y="291.3">1</text>
<text x="83.8" y="291.3">2</text>
<text x="133.8" y="291.3">3</text>
<text x="183.8" y="291.3">4</text>
<text x="233.8" y="291.3">5</text>
<text x="283.8" y="291.3">6</text>
<text x="333.8" y="291.3">7</text>
<text x="384.7" y="291.3">A3</text>
</g>
<text font-size="3.7" x="386.6" y="243.7">MATTE</text>
<g font-size="2.9">
<text x="243.3" y="230.1">THIS DRAWING IS PROPERTY OF ATHER ENERGY PVT LTD. UNAUTHORISED REPRODUCTION IN WHOLE OR IN PART IS PROHIBITED.</text>
<text x="279.5" y="235.1">MATERIAL:</text>
<text x="323.8" y="235.1">UNIT:</text>
<text x="332" y="235.1">HEAT TREATMENT:</text>
<text x="373" y="235.1">FINISH:</text>
<text x="325" y="243.6">MM</text>
<text x="223.5" y="256.2">FORM AND GENERAL TOLERANCE AS PER DIN</text>
<text x="298.9" y="252.6">NAME</text>
<text x="319.6" y="252.6">DATE</text>
<text x="243.2" y="259.6">EN ISO 2768.</text>
<text x="281.8" y="264">ENGG</text>
<text x="281.8" y="258.7">DRAFT</text>
<text x="296" y="258.7">MAHARAJA</text>
<text x="298.1" y="264">ROHAN</text>
<text x="316.9" y="258.7">29-08-2023</text>
<text x="316.9" y="264">29-08-2023</text>
<text x="332" y="260">TITLE:</text>
<text x="282.7" y="269.2">NPD</text>
<text x="297.8" y="269.2">CHETAN</text>
<text x="316.9" y="269.2">29-08-2023</text>
<text x="282.1" y="274.4">APPD</text>
<text x="298.1" y="274.5">ROHAN</text>
<text x="316.9" y="274.5">29-08-2023</text>
<text x="332.1" y="271.1">DRAWING NO:</text>
<text x="332.1" y="284.2">SHEET 2 OF 2</text>
<text x="351" y="284.2">SCALE 1:1</text>
<text x="367.1" y="284.2">WEIGHT (Kg):</text>
<text x="398" y="284.2">SIZE: A3</text>
</g>
<text font-size="2.8" x="398.2" y="271.1">REV NO:</text>
<text font-size="2.6" x="332" y="250.4">PROJECT:</text>
<g font-size="2.2">
<text x="223.7" y="264.3">DIM\.CLASS</text>
<text x="226.7" y="268.2">0.5-3</text>
<text x="243.1" y="264.3">f(fine)</text>
<text x="243.2" y="268.2">±0.05</text>
<text x="262.3" y="264.3">m(medium)</text>
<text x="265.5" y="268.2">±0.1</text>
<text x="226.9" y="275.4">6-30</text>
<text x="227.5" y="271.8">3-6</text>
<text x="243.2" y="271.8">±0.05</text>
<text x="243.8" y="275.4">±0.1</text>
<text x="265.5" y="271.8">±0.1</text>
<text x="265.5" y="275.4">±0.2</text>
<text x="225.9" y="278.9">30-120</text>
<text x="243.2" y="278.9">±0.15</text>
<text x="265.5" y="278.9">±0.3</text>
<text x="224.8" y="286">400-1000</text>
<text x="225.4" y="282.5">120-400</text>
<text x="243.8" y="282.5">±0.2</text>
<text x="243.8" y="286">±0.3</text>
<text x="265.5" y="282.5">±0.5</text>
<text x="265.5" y="286">±0.8</text>
<text x="294.4" y="286.4">THIRD ANGLE PROJECTION</text>
</g>
<g font-size="2.1">
<text x="280.8" y="242">PA66 (DOMAMID FA66 6V0M/EQUIVALENT) UL94-V0</text>
<text x="291.9" y="246">GRADE, BLACK COLOR</text>
</g>
</svg>
